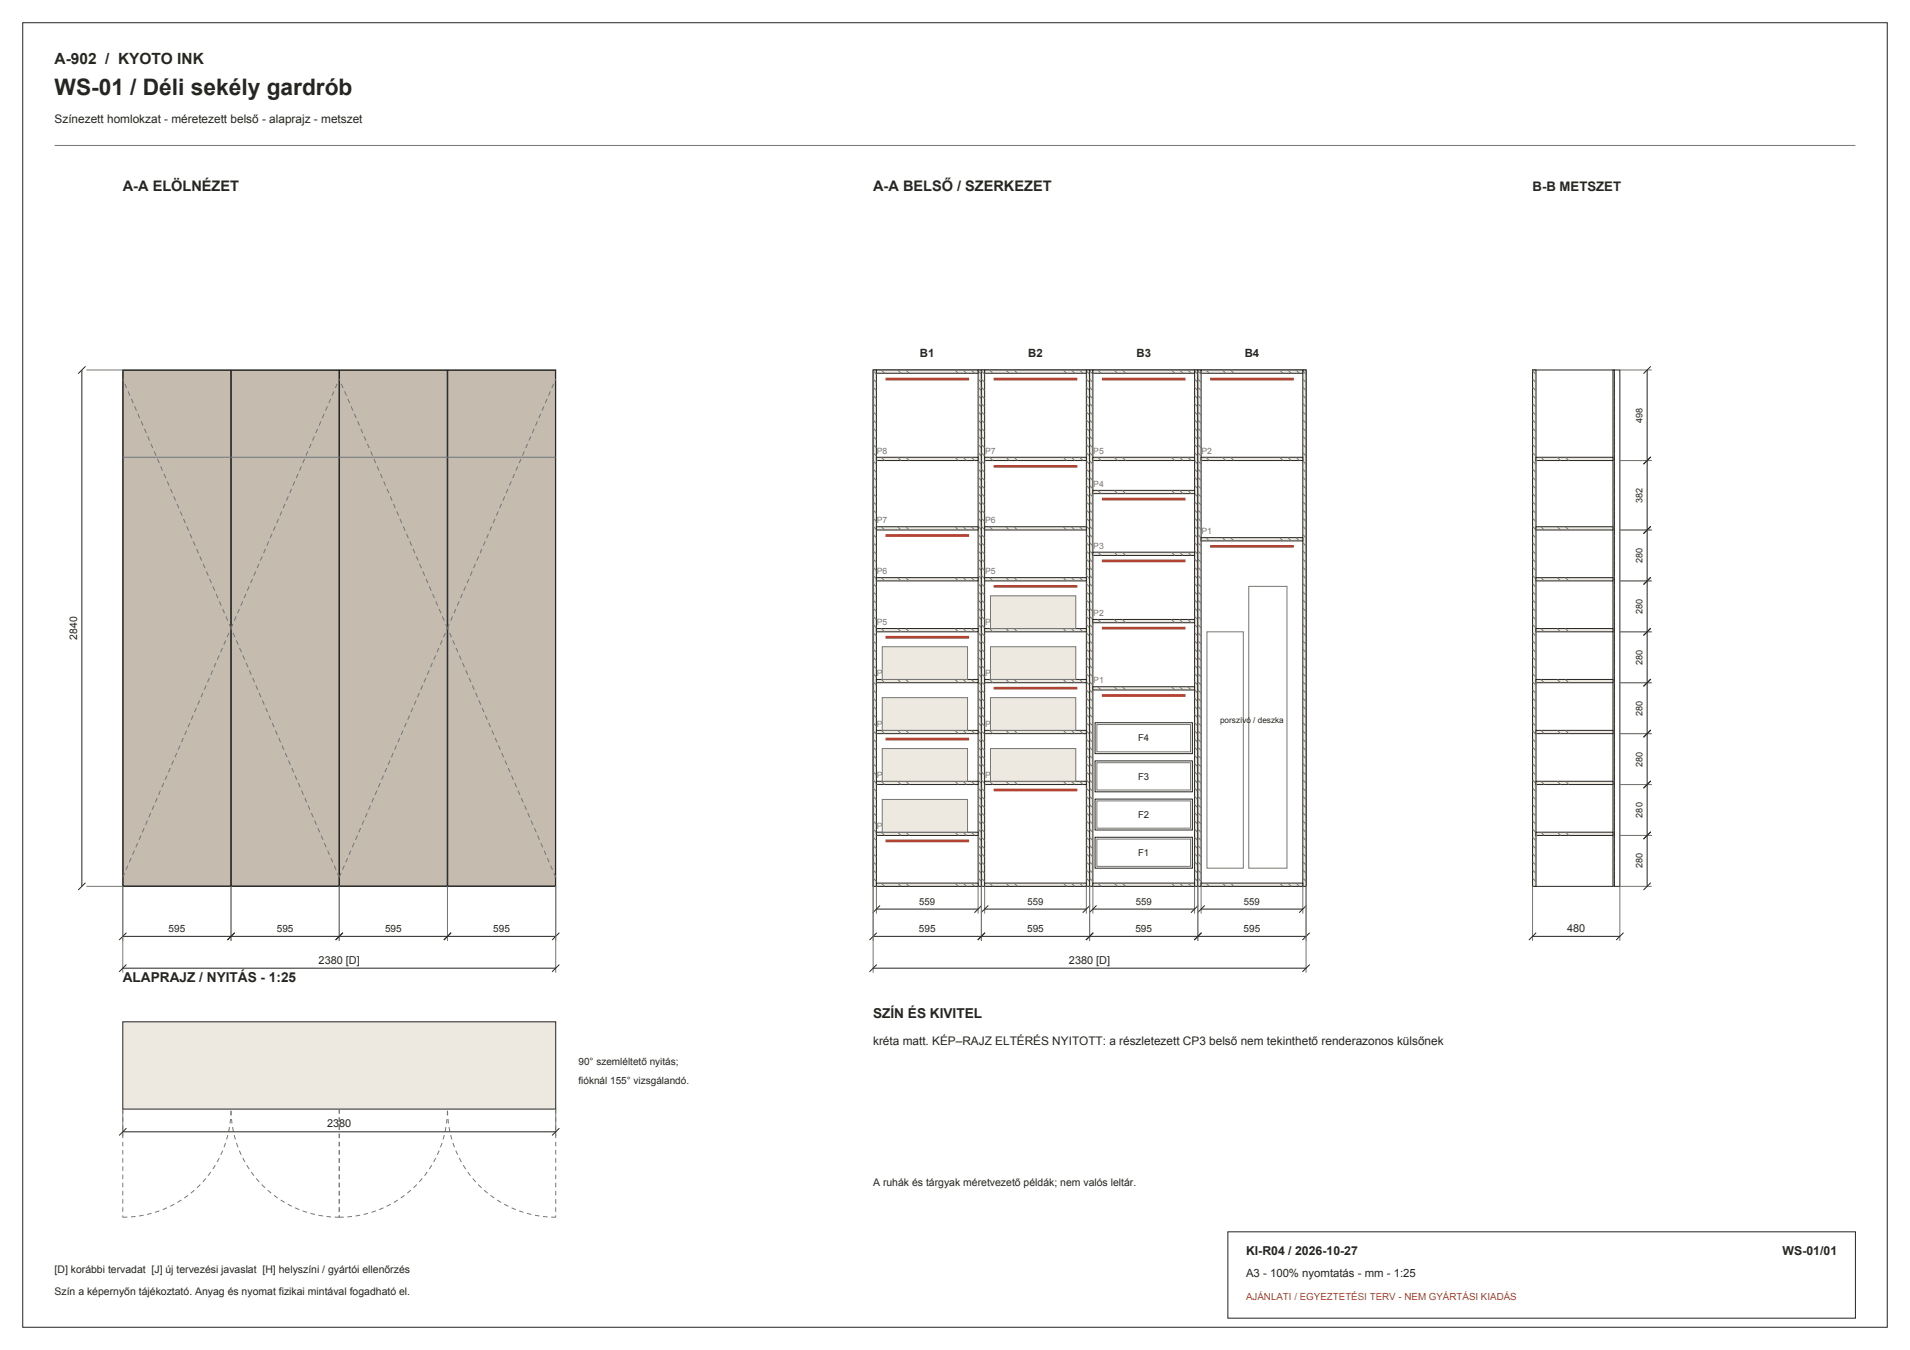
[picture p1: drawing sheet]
<svg xmlns="http://www.w3.org/2000/svg" width="420mm" height="297mm" viewBox="0 0 420 297" stroke-linecap="round" stroke-linejoin="round" font-family="sans-serif">
<path d="M5 5h410v287h-410zM270 271h138v19h-138z" fill="none" stroke="#252522" stroke-width=".22"/>
<path d="M12 32h396" fill="none" stroke="#777772" stroke-width=".22"/>
<path d="M27 81.4h95.2v113.6h-95.2z" fill-rule="evenodd" fill="#c5bbae" stroke="#252522" stroke-width=".22"/>
<path d="M27.1 81.5h23.6v113.4h-23.6zM50.9 81.5h23.6v113.4h-23.6zM74.7 81.5h23.6v113.4h-23.6zM98.5 81.5h23.6v113.4h-23.6z" fill="none" stroke="#252522" stroke-width=".22"/>
<path d="M50.8 138.2l-23.8-54.8M50.8 138.2l23.8-54.8M98.4 138.2l-23.8-54.8M98.4 138.2l23.8-54.8M27 193l23.8-54.8M74.6 193l-23.8-54.8M74.6 193l23.8-54.8M122.2 193l-23.8-54.8" fill="none" stroke="#777772" stroke-width=".22" stroke-dasharray="1 .8" stroke-linecap="butt"/>
<path d="M27 100.6h95.2" fill="none" stroke="#777772" stroke-width=".22"/>
<path d="M192 81.4h95.2v113.6h-95.2z" fill-rule="evenodd" fill="#fff" stroke="#252522" stroke-width=".22"/>
<path d="M192 81.4h.7v113.6h-.7z" fill-rule="evenodd" fill="#ede9e1" stroke="#252522" stroke-width=".22"/>
<g fill="none" stroke="#777772" stroke-width=".22">
<path d="M192 99.6l.7 .7M192 97.8l.7 .7M192 96l.7 .7M192 94.2l.7 .7M192 92.4l.7 .7M192 90.6l.7 .7M192 88.8l.7 .7M192 87l.7 .7M192 85.2l.7 .7M192 83.4l.7 .7M192 81.6l.7 .7M192 119.4l.7 .7"/>
<path d="M192 117.6l.7 .7M192 115.8l.7 .7M192 114l.7 .7M192 112.2l.7 .7M192 110.4l.7 .7M192 108.6l.7 .7M192 106.8l.7 .7M192 105l.7 .7M192 103.2l.7 .7M192 101.4l.7 .7M192 139.2l.7 .7M192 137.4l.7 .7"/>
<path d="M192 135.6l.7 .7M192 133.8l.7 .7M192 132l.7 .7M192 130.2l.7 .7M192 128.4l.7 .7M192 126.6l.7 .7M192 124.8l.7 .7M192 123l.7 .7M192 121.2l.7 .7M192 159l.7 .7M192 157.2l.7 .7M192 155.4l.7 .7"/>
<path d="M192 153.6l.7 .7M192 151.8l.7 .7M192 150l.7 .7M192 148.2l.7 .7M192 146.4l.7 .7M192 144.6l.7 .7M192 142.8l.7 .7M192 141l.7 .7M192 178.8l.7 .7M192 177l.7 .7M192 175.2l.7 .7M192 173.4l.7 .7"/>
<path d="M192 171.6l.7 .7M192 169.8l.7 .7M192 168l.7 .7M192 166.2l.7 .7M192 164.4l.7 .7M192 162.6l.7 .7M192 160.8l.7 .7M192 195h.1M192 193.2l.7 .7M192 191.4l.7 .7M192 189.6l.7 .7M192 187.8l.7 .7"/>
<path d="M192 186l.7 .7M192 184.2l.7 .7M192 182.4l.7 .7M192 180.6l.7 .7"/>
</g>
<path d="M215.1 81.4h.7v113.6h-.7z" fill-rule="evenodd" fill="#ede9e1" stroke="#252522" stroke-width=".22"/>
<g fill="none" stroke="#777772" stroke-width=".22">
<path d="M215.1 99.6l.7 .7M215.1 97.8l.7 .7M215.1 96l.7 .7M215.1 94.2l.7 .7M215.1 92.4l.7 .7M215.1 90.6l.7 .7M215.1 88.8l.7 .7M215.1 87l.7 .7M215.1 85.2l.7 .7M215.1 83.4l.7 .7M215.1 81.6l.7 .7M215.1 119.4l.7 .7"/>
<path d="M215.1 117.6l.7 .7M215.1 115.8l.7 .7M215.1 114l.7 .7M215.1 112.2l.7 .7M215.1 110.4l.7 .7M215.1 108.6l.7 .7M215.1 106.8l.7 .7M215.1 105l.7 .7M215.1 103.2l.7 .7M215.1 101.4l.7 .7M215.1 139.2l.7 .7M215.1 137.4l.7 .7"/>
<path d="M215.1 135.6l.7 .7M215.1 133.8l.7 .7M215.1 132l.7 .7M215.1 130.2l.7 .7M215.1 128.4l.7 .7M215.1 126.6l.7 .7M215.1 124.8l.7 .7M215.1 123l.7 .7M215.1 121.2l.7 .7M215.1 159l.7 .7M215.1 157.2l.7 .7M215.1 155.4l.7 .7"/>
<path d="M215.1 153.6l.7 .7M215.1 151.8l.7 .7M215.1 150l.7 .7M215.1 148.2l.7 .7M215.1 146.4l.7 .7M215.1 144.6l.7 .7M215.1 142.8l.7 .7M215.1 141l.7 .7M215.1 178.8l.7 .7M215.1 177l.7 .7M215.1 175.2l.7 .7M215.1 173.4l.7 .7"/>
<path d="M215.1 171.6l.7 .7M215.1 169.8l.7 .7M215.1 168l.7 .7M215.1 166.2l.7 .7M215.1 164.4l.7 .7M215.1 162.6l.7 .7M215.1 160.8l.7 .7M215.1 195h.1M215.1 193.2l.7 .7M215.1 191.4l.7 .7M215.1 189.6l.7 .7M215.1 187.8l.7 .7"/>
<path d="M215.1 186l.7 .7M215.1 184.2l.7 .7M215.1 182.4l.7 .7M215.1 180.6l.7 .7"/>
</g>
<path d="M192.7 194.3h22.4v.7h-22.4z" fill-rule="evenodd" fill="#ede9e1" stroke="#252522" stroke-width=".22"/>
<path d="M192.7 195h.1M193.8 194.3l.7 .7M197.4 194.3l.7 .7M199.2 194.3l.7 .7M210 194.3l.7 .7M211.8 194.3l.7 .7M213.6 194.3l.7 .7" fill="none" stroke="#777772" stroke-width=".22"/>
<path d="M192.7 81.4h22.4v.7h-22.4z" fill-rule="evenodd" fill="#ede9e1" stroke="#252522" stroke-width=".22"/>
<path d="M192.7 82.1h.1M193.8 81.4l.7 .7M197.4 81.4l.7 .7M199.2 81.4l.7 .7M210 81.4l.7 .7M211.8 81.4l.7 .7M213.6 81.4l.7 .7" fill="none" stroke="#777772" stroke-width=".22"/>
<path d="M192.7 183.1h22.4v.7h-22.4z" fill-rule="evenodd" fill="#ede9e1" stroke="#252522" stroke-width=".22"/>
<path d="M192.7 183.8h.1M193.8 183.1l.7 .7M197.4 183.1l.7 .7M199.2 183.1l.7 .7M210 183.1l.7 .7M211.8 183.1l.7 .7M213.6 183.1l.7 .7" fill="none" stroke="#777772" stroke-width=".22"/>
<path d="M192.7 171.9h22.4v.7h-22.4z" fill-rule="evenodd" fill="#ede9e1" stroke="#252522" stroke-width=".22"/>
<path d="M192.7 172.6h.1M193.8 171.9l.7 .7M197.4 171.9l.7 .7M199.2 171.9l.7 .7M210 171.9l.7 .7M211.8 171.9l.7 .7M213.6 171.9l.7 .7" fill="none" stroke="#777772" stroke-width=".22"/>
<path d="M192.7 160.7h22.4v.7h-22.4z" fill-rule="evenodd" fill="#ede9e1" stroke="#252522" stroke-width=".22"/>
<path d="M192.7 161.4h.1M193.8 160.7l.7 .7M197.4 160.7l.7 .7M199.2 160.7l.7 .7M210 160.7l.7 .7M211.8 160.7l.7 .7M213.6 160.7l.7 .7" fill="none" stroke="#777772" stroke-width=".22"/>
<path d="M192.7 149.5h22.4v.7h-22.4z" fill-rule="evenodd" fill="#ede9e1" stroke="#252522" stroke-width=".22"/>
<path d="M192.7 150.2h.1M193.8 149.5l.7 .7M197.4 149.5l.7 .7M199.2 149.5l.7 .7M210 149.5l.7 .7M211.8 149.5l.7 .7M213.6 149.5l.7 .7" fill="none" stroke="#777772" stroke-width=".22"/>
<path d="M192.7 138.3h22.4v.7h-22.4z" fill-rule="evenodd" fill="#ede9e1" stroke="#252522" stroke-width=".22"/>
<path d="M192.7 139h.1M193.8 138.3l.7 .7M197.4 138.3l.7 .7M199.2 138.3l.7 .7M210 138.3l.7 .7M211.8 138.3l.7 .7M213.6 138.3l.7 .7" fill="none" stroke="#777772" stroke-width=".22"/>
<path d="M192.7 127.1h22.4v.7h-22.4z" fill-rule="evenodd" fill="#ede9e1" stroke="#252522" stroke-width=".22"/>
<path d="M192.7 127.8h.1M193.8 127.1l.7 .7M197.4 127.1l.7 .7M199.2 127.1l.7 .7M210 127.1l.7 .7M211.8 127.1l.7 .7M213.6 127.1l.7 .7" fill="none" stroke="#777772" stroke-width=".22"/>
<path d="M192.7 115.9h22.4v.7h-22.4z" fill-rule="evenodd" fill="#ede9e1" stroke="#252522" stroke-width=".22"/>
<path d="M192.7 116.6h.1M193.8 115.9l.7 .7M197.4 115.9l.7 .7M199.2 115.9l.7 .7M210 115.9l.7 .7M211.8 115.9l.7 .7M213.6 115.9l.7 .7" fill="none" stroke="#777772" stroke-width=".22"/>
<path d="M192.7 100.6h22.4v.7h-22.4z" fill-rule="evenodd" fill="#ede9e1" stroke="#252522" stroke-width=".22"/>
<path d="M192.7 101.3h.1M193.8 100.6l.7 .7M197.4 100.6l.7 .7M199.2 100.6l.7 .7M210 100.6l.7 .7M211.8 100.6l.7 .7M213.6 100.6l.7 .7" fill="none" stroke="#777772" stroke-width=".22"/>
<path d="M194.7 83.4h18.4M194.7 117.8h18.4M194.7 140.2h18.4M194.7 162.6h18.4M194.7 185h18.4" fill="none" stroke="#b24332" stroke-width=".6" stroke-linecap="butt"/>
<g fill="#ede9e1" stroke="#777772" stroke-width=".22">
<path d="M194 175.9h18.8v7.2h-18.8z" fill-rule="evenodd"/>
<path d="M194 164.7h18.8v7.2h-18.8z" fill-rule="evenodd"/>
<path d="M194 153.5h18.8v7.2h-18.8z" fill-rule="evenodd"/>
<path d="M194 142.3h18.8v7.2h-18.8z" fill-rule="evenodd"/>
</g>
<path d="M192.7 195v6M215.1 195v6" fill="none" stroke="#777772" stroke-width=".22"/>
<path d="M192.7 200h22.4M193.5 199.2l-1.6 1.6M215.9 199.2l-1.6 1.6" fill="none" stroke="#252522" stroke-width=".22"/>
<path d="M215.8 81.4h.7v113.6h-.7z" fill-rule="evenodd" fill="#ede9e1" stroke="#252522" stroke-width=".22"/>
<g fill="none" stroke="#777772" stroke-width=".22">
<path d="M215.8 99.6l.7 .7M215.8 97.8l.7 .7M215.8 96l.7 .7M215.8 94.2l.7 .7M215.8 92.4l.7 .7M215.8 90.6l.7 .7M215.8 88.8l.7 .7M215.8 87l.7 .7M215.8 85.2l.7 .7M215.8 83.4l.7 .7M215.8 81.6l.7 .7M215.8 119.4l.7 .7"/>
<path d="M215.8 117.6l.7 .7M215.8 115.8l.7 .7M215.8 114l.7 .7M215.8 112.2l.7 .7M215.8 110.4l.7 .7M215.8 108.6l.7 .7M215.8 106.8l.7 .7M215.8 105l.7 .7M215.8 103.2l.7 .7M215.8 101.4l.7 .7M215.8 139.2l.7 .7M215.8 137.4l.7 .7"/>
<path d="M215.8 135.6l.7 .7M215.8 133.8l.7 .7M215.8 132l.7 .7M215.8 130.2l.7 .7M215.8 128.4l.7 .7M215.8 126.6l.7 .7M215.8 124.8l.7 .7M215.8 123l.7 .7M215.8 121.2l.7 .7M215.8 159l.7 .7M215.8 157.2l.7 .7M215.8 155.4l.7 .7"/>
<path d="M215.8 153.6l.7 .7M215.8 151.8l.7 .7M215.8 150l.7 .7M215.8 148.2l.7 .7M215.8 146.4l.7 .7M215.8 144.6l.7 .7M215.8 142.8l.7 .7M215.8 141l.7 .7M215.8 178.8l.7 .7M215.8 177l.7 .7M215.8 175.2l.7 .7M215.8 173.4l.7 .7"/>
<path d="M215.8 171.6l.7 .7M215.8 169.8l.7 .7M215.8 168l.7 .7M215.8 166.2l.7 .7M215.8 164.4l.7 .7M215.8 162.6l.7 .7M215.8 160.8l.7 .7M215.8 195h.1M215.8 193.2l.7 .7M215.8 191.4l.7 .7M215.8 189.6l.7 .7M215.8 187.8l.7 .7"/>
<path d="M215.8 186l.7 .7M215.8 184.2l.7 .7M215.8 182.4l.7 .7M215.8 180.6l.7 .7"/>
</g>
<path d="M238.9 81.4h.7v113.6h-.7z" fill-rule="evenodd" fill="#ede9e1" stroke="#252522" stroke-width=".22"/>
<g fill="none" stroke="#777772" stroke-width=".22">
<path d="M238.9 99.6l.7 .7M238.9 97.8l.7 .7M238.9 96l.7 .7M238.9 94.2l.7 .7M238.9 92.4l.7 .7M238.9 90.6l.7 .7M238.9 88.8l.7 .7M238.9 87l.7 .7M238.9 85.2l.7 .7M238.9 83.4l.7 .7M238.9 81.6l.7 .7M238.9 119.4l.7 .7"/>
<path d="M238.9 117.6l.7 .7M238.9 115.8l.7 .7M238.9 114l.7 .7M238.9 112.2l.7 .7M238.9 110.4l.7 .7M238.9 108.6l.7 .7M238.9 106.8l.7 .7M238.9 105l.7 .7M238.9 103.2l.7 .7M238.9 101.4l.7 .7M238.9 139.2l.7 .7M238.9 137.4l.7 .7"/>
<path d="M238.9 135.6l.7 .7M238.9 133.8l.7 .7M238.9 132l.7 .7M238.9 130.2l.7 .7M238.9 128.4l.7 .7M238.9 126.6l.7 .7M238.9 124.8l.7 .7M238.9 123l.7 .7M238.9 121.2l.7 .7M238.9 159l.7 .7M238.9 157.2l.7 .7M238.9 155.4l.7 .7"/>
<path d="M238.9 153.6l.7 .7M238.9 151.8l.7 .7M238.9 150l.7 .7M238.9 148.2l.7 .7M238.9 146.4l.7 .7M238.9 144.6l.7 .7M238.9 142.8l.7 .7M238.9 141l.7 .7M238.9 178.8l.7 .7M238.9 177l.7 .7M238.9 175.2l.7 .7M238.9 173.4l.7 .7"/>
<path d="M238.9 171.6l.7 .7M238.9 169.8l.7 .7M238.9 168l.7 .7M238.9 166.2l.7 .7M238.9 164.4l.7 .7M238.9 162.6l.7 .7M238.9 160.8l.7 .7M238.9 195h.1M238.9 193.2l.7 .7M238.9 191.4l.7 .7M238.9 189.6l.7 .7M238.9 187.8l.7 .7"/>
<path d="M238.9 186l.7 .7M238.9 184.2l.7 .7M238.9 182.4l.7 .7M238.9 180.6l.7 .7"/>
</g>
<path d="M216.5 194.3h22.4v.7h-22.4z" fill-rule="evenodd" fill="#ede9e1" stroke="#252522" stroke-width=".22"/>
<path d="M216.5 195h.1M217.6 194.3l.7 .7M221.2 194.3l.7 .7M223 194.3l.7 .7M233.8 194.3l.7 .7M235.6 194.3l.7 .7M237.4 194.3l.7 .7" fill="none" stroke="#777772" stroke-width=".22"/>
<path d="M216.5 81.4h22.4v.7h-22.4z" fill-rule="evenodd" fill="#ede9e1" stroke="#252522" stroke-width=".22"/>
<path d="M216.5 82.1h.1M217.6 81.4l.7 .7M221.2 81.4l.7 .7M223 81.4l.7 .7M233.8 81.4l.7 .7M235.6 81.4l.7 .7M237.4 81.4l.7 .7" fill="none" stroke="#777772" stroke-width=".22"/>
<path d="M216.5 171.9h22.4v.7h-22.4z" fill-rule="evenodd" fill="#ede9e1" stroke="#252522" stroke-width=".22"/>
<path d="M216.5 172.6h.1M217.6 171.9l.7 .7M221.2 171.9l.7 .7M223 171.9l.7 .7M233.8 171.9l.7 .7M235.6 171.9l.7 .7M237.4 171.9l.7 .7" fill="none" stroke="#777772" stroke-width=".22"/>
<path d="M216.5 160.7h22.4v.7h-22.4z" fill-rule="evenodd" fill="#ede9e1" stroke="#252522" stroke-width=".22"/>
<path d="M216.5 161.4h.1M217.6 160.7l.7 .7M221.2 160.7l.7 .7M223 160.7l.7 .7M233.8 160.7l.7 .7M235.6 160.7l.7 .7M237.4 160.7l.7 .7" fill="none" stroke="#777772" stroke-width=".22"/>
<path d="M216.5 149.5h22.4v.7h-22.4z" fill-rule="evenodd" fill="#ede9e1" stroke="#252522" stroke-width=".22"/>
<path d="M216.5 150.2h.1M217.6 149.5l.7 .7M221.2 149.5l.7 .7M223 149.5l.7 .7M233.8 149.5l.7 .7M235.6 149.5l.7 .7M237.4 149.5l.7 .7" fill="none" stroke="#777772" stroke-width=".22"/>
<path d="M216.5 138.3h22.4v.7h-22.4z" fill-rule="evenodd" fill="#ede9e1" stroke="#252522" stroke-width=".22"/>
<path d="M216.5 139h.1M217.6 138.3l.7 .7M221.2 138.3l.7 .7M223 138.3l.7 .7M233.8 138.3l.7 .7M235.6 138.3l.7 .7M237.4 138.3l.7 .7" fill="none" stroke="#777772" stroke-width=".22"/>
<path d="M216.5 127.1h22.4v.7h-22.4z" fill-rule="evenodd" fill="#ede9e1" stroke="#252522" stroke-width=".22"/>
<path d="M216.5 127.8h.1M217.6 127.1l.7 .7M221.2 127.1l.7 .7M223 127.1l.7 .7M233.8 127.1l.7 .7M235.6 127.1l.7 .7M237.4 127.1l.7 .7" fill="none" stroke="#777772" stroke-width=".22"/>
<path d="M216.5 115.9h22.4v.7h-22.4z" fill-rule="evenodd" fill="#ede9e1" stroke="#252522" stroke-width=".22"/>
<path d="M216.5 116.6h.1M217.6 115.9l.7 .7M221.2 115.9l.7 .7M223 115.9l.7 .7M233.8 115.9l.7 .7M235.6 115.9l.7 .7M237.4 115.9l.7 .7" fill="none" stroke="#777772" stroke-width=".22"/>
<path d="M216.5 100.6h22.4v.7h-22.4z" fill-rule="evenodd" fill="#ede9e1" stroke="#252522" stroke-width=".22"/>
<path d="M216.5 101.3h.1M217.6 100.6l.7 .7M221.2 100.6l.7 .7M223 100.6l.7 .7M233.8 100.6l.7 .7M235.6 100.6l.7 .7M237.4 100.6l.7 .7" fill="none" stroke="#777772" stroke-width=".22"/>
<path d="M218.5 83.4h18.4M218.5 102.6h18.4M218.5 129h18.4M218.5 151.4h18.4M218.5 173.8h18.4" fill="none" stroke="#b24332" stroke-width=".6" stroke-linecap="butt"/>
<g fill="#ede9e1" stroke="#777772" stroke-width=".22">
<path d="M217.8 164.7h18.8v7.2h-18.8z" fill-rule="evenodd"/>
<path d="M217.8 153.5h18.8v7.2h-18.8z" fill-rule="evenodd"/>
<path d="M217.8 142.3h18.8v7.2h-18.8z" fill-rule="evenodd"/>
<path d="M217.8 131.1h18.8v7.2h-18.8z" fill-rule="evenodd"/>
</g>
<path d="M216.5 195v6M238.9 195v6" fill="none" stroke="#777772" stroke-width=".22"/>
<path d="M216.5 200h22.4M217.3 199.2l-1.6 1.6M239.7 199.2l-1.6 1.6" fill="none" stroke="#252522" stroke-width=".22"/>
<path d="M239.6 81.4h.7v113.6h-.7z" fill-rule="evenodd" fill="#ede9e1" stroke="#252522" stroke-width=".22"/>
<g fill="none" stroke="#777772" stroke-width=".22">
<path d="M239.6 99.6l.7 .7M239.6 97.8l.7 .7M239.6 96l.7 .7M239.6 94.2l.7 .7M239.6 92.4l.7 .7M239.6 90.6l.7 .7M239.6 88.8l.7 .7M239.6 87l.7 .7M239.6 85.2l.7 .7M239.6 83.4l.7 .7M239.6 81.6l.7 .7M239.6 119.4l.7 .7"/>
<path d="M239.6 117.6l.7 .7M239.6 115.8l.7 .7M239.6 114l.7 .7M239.6 112.2l.7 .7M239.6 110.4l.7 .7M239.6 108.6l.7 .7M239.6 106.8l.7 .7M239.6 105l.7 .7M239.6 103.2l.7 .7M239.6 101.4l.7 .7M239.6 139.2l.7 .7M239.6 137.4l.7 .7"/>
<path d="M239.6 135.6l.7 .7M239.6 133.8l.7 .7M239.6 132l.7 .7M239.6 130.2l.7 .7M239.6 128.4l.7 .7M239.6 126.6l.7 .7M239.6 124.8l.7 .7M239.6 123l.7 .7M239.6 121.2l.7 .7M239.6 159l.7 .7M239.6 157.2l.7 .7M239.6 155.4l.7 .7"/>
<path d="M239.6 153.6l.7 .7M239.6 151.8l.7 .7M239.6 150l.7 .7M239.6 148.2l.7 .7M239.6 146.4l.7 .7M239.6 144.6l.7 .7M239.6 142.8l.7 .7M239.6 141l.7 .7M239.6 178.8l.7 .7M239.6 177l.7 .7M239.6 175.2l.7 .7M239.6 173.4l.7 .7"/>
<path d="M239.6 171.6l.7 .7M239.6 169.8l.7 .7M239.6 168l.7 .7M239.6 166.2l.7 .7M239.6 164.4l.7 .7M239.6 162.6l.7 .7M239.6 160.8l.7 .7M239.6 195h.1M239.6 193.2l.7 .7M239.6 191.4l.7 .7M239.6 189.6l.7 .7M239.6 187.8l.7 .7"/>
<path d="M239.6 186l.7 .7M239.6 184.2l.7 .7M239.6 182.4l.7 .7M239.6 180.6l.7 .7"/>
</g>
<path d="M262.7 81.4h.7v113.6h-.7z" fill-rule="evenodd" fill="#ede9e1" stroke="#252522" stroke-width=".22"/>
<g fill="none" stroke="#777772" stroke-width=".22">
<path d="M262.7 99.6l.7 .7M262.7 97.8l.7 .7M262.7 96l.7 .7M262.7 94.2l.7 .7M262.7 92.4l.7 .7M262.7 90.6l.7 .7M262.7 88.8l.7 .7M262.7 87l.7 .7M262.7 85.2l.7 .7M262.7 83.4l.7 .7M262.7 81.6l.7 .7M262.7 119.4l.7 .7"/>
<path d="M262.7 117.6l.7 .7M262.7 115.8l.7 .7M262.7 114l.7 .7M262.7 112.2l.7 .7M262.7 110.4l.7 .7M262.7 108.6l.7 .7M262.7 106.8l.7 .7M262.7 105l.7 .7M262.7 103.2l.7 .7M262.7 101.4l.7 .7M262.7 139.2l.7 .7M262.7 137.4l.7 .7"/>
<path d="M262.7 135.6l.7 .7M262.7 133.8l.7 .7M262.7 132l.7 .7M262.7 130.2l.7 .7M262.7 128.4l.7 .7M262.7 126.6l.7 .7M262.7 124.8l.7 .7M262.7 123l.7 .7M262.7 121.2l.7 .7M262.7 159l.7 .7M262.7 157.2l.7 .7M262.7 155.4l.7 .7"/>
<path d="M262.7 153.6l.7 .7M262.7 151.8l.7 .7M262.7 150l.7 .7M262.7 148.2l.7 .7M262.7 146.4l.7 .7M262.7 144.6l.7 .7M262.7 142.8l.7 .7M262.7 141l.7 .7M262.7 178.8l.7 .7M262.7 177l.7 .7M262.7 175.2l.7 .7M262.7 173.4l.7 .7"/>
<path d="M262.7 171.6l.7 .7M262.7 169.8l.7 .7M262.7 168l.7 .7M262.7 166.2l.7 .7M262.7 164.4l.7 .7M262.7 162.6l.7 .7M262.7 160.8l.7 .7M262.7 195h.1M262.7 193.2l.7 .7M262.7 191.4l.7 .7M262.7 189.6l.7 .7M262.7 187.8l.7 .7"/>
<path d="M262.7 186l.7 .7M262.7 184.2l.7 .7M262.7 182.4l.7 .7M262.7 180.6l.7 .7"/>
</g>
<path d="M240.3 194.3h22.4v.7h-22.4z" fill-rule="evenodd" fill="#ede9e1" stroke="#252522" stroke-width=".22"/>
<path d="M240.3 195h.1M241.4 194.3l.7 .7M245 194.3l.7 .7M246.8 194.3l.7 .7M257.6 194.3l.7 .7M259.4 194.3l.7 .7M261.2 194.3l.7 .7" fill="none" stroke="#777772" stroke-width=".22"/>
<path d="M240.3 81.4h22.4v.7h-22.4z" fill-rule="evenodd" fill="#ede9e1" stroke="#252522" stroke-width=".22"/>
<path d="M240.3 82.1h.1M241.4 81.4l.7 .7M245 81.4l.7 .7M246.8 81.4l.7 .7M257.6 81.4l.7 .7M259.4 81.4l.7 .7M261.2 81.4l.7 .7" fill="none" stroke="#777772" stroke-width=".22"/>
<path d="M240.3 151.1h22.4v.7h-22.4z" fill-rule="evenodd" fill="#ede9e1" stroke="#252522" stroke-width=".22"/>
<path d="M240.3 151.8h.1M241.4 151.1l.7 .7M245 151.1l.7 .7M246.8 151.1l.7 .7M257.6 151.1l.7 .7M259.4 151.1l.7 .7M261.2 151.1l.7 .7" fill="none" stroke="#777772" stroke-width=".22"/>
<path d="M240.3 136.3h22.4v.7h-22.4z" fill-rule="evenodd" fill="#ede9e1" stroke="#252522" stroke-width=".22"/>
<path d="M240.3 137h.1M241.4 136.3l.7 .7M245 136.3l.7 .7M246.8 136.3l.7 .7M257.6 136.3l.7 .7M259.4 136.3l.7 .7M261.2 136.3l.7 .7" fill="none" stroke="#777772" stroke-width=".22"/>
<path d="M240.3 121.5h22.4v.7h-22.4z" fill-rule="evenodd" fill="#ede9e1" stroke="#252522" stroke-width=".22"/>
<path d="M240.3 122.2h.1M241.4 121.5l.7 .7M245 121.5l.7 .7M246.8 121.5l.7 .7M257.6 121.5l.7 .7M259.4 121.5l.7 .7M261.2 121.5l.7 .7" fill="none" stroke="#777772" stroke-width=".22"/>
<path d="M240.3 107.9h22.4v.7h-22.4z" fill-rule="evenodd" fill="#ede9e1" stroke="#252522" stroke-width=".22"/>
<path d="M240.3 108.6h.1M241.4 107.9l.7 .7M245 107.9l.7 .7M246.8 107.9l.7 .7M257.6 107.9l.7 .7M259.4 107.9l.7 .7M261.2 107.9l.7 .7" fill="none" stroke="#777772" stroke-width=".22"/>
<path d="M240.3 100.6h22.4v.7h-22.4z" fill-rule="evenodd" fill="#ede9e1" stroke="#252522" stroke-width=".22"/>
<path d="M240.3 101.3h.1M241.4 100.6l.7 .7M245 100.6l.7 .7M246.8 100.6l.7 .7M257.6 100.6l.7 .7M259.4 100.6l.7 .7M261.2 100.6l.7 .7" fill="none" stroke="#777772" stroke-width=".22"/>
<path d="M240.8 184.2h21.4v6.8h-21.4z" fill-rule="evenodd" fill="#fff" stroke="#252522" stroke-width=".22"/>
<path d="M241.2 184.6h20.6v6h-20.6z" fill="none" stroke="#777772" stroke-width=".22"/>
<path d="M240.8 175.8h21.4v6.8h-21.4z" fill-rule="evenodd" fill="#fff" stroke="#252522" stroke-width=".22"/>
<path d="M241.2 176.2h20.6v6h-20.6z" fill="none" stroke="#777772" stroke-width=".22"/>
<path d="M240.8 167.4h21.4v6.8h-21.4z" fill-rule="evenodd" fill="#fff" stroke="#252522" stroke-width=".22"/>
<path d="M241.2 167.8h20.6v6h-20.6z" fill="none" stroke="#777772" stroke-width=".22"/>
<path d="M240.8 159h21.4v6.8h-21.4z" fill-rule="evenodd" fill="#fff" stroke="#252522" stroke-width=".22"/>
<path d="M241.2 159.4h20.6v6h-20.6zM240.3 195v6M262.7 195v6" fill="none" stroke="#777772" stroke-width=".22"/>
<path d="M242.3 83.4h18.4M242.3 109.8h18.4M242.3 138.2h18.4M242.3 123.4h18.4M242.3 153h18.4" fill="none" stroke="#b24332" stroke-width=".6" stroke-linecap="butt"/>
<path d="M240.3 200h22.4M241.1 199.2l-1.6 1.6M263.5 199.2l-1.6 1.6" fill="none" stroke="#252522" stroke-width=".22"/>
<path d="M263.4 81.4h.7v113.6h-.7z" fill-rule="evenodd" fill="#ede9e1" stroke="#252522" stroke-width=".22"/>
<g fill="none" stroke="#777772" stroke-width=".22">
<path d="M263.4 99.6l.7 .7M263.4 97.8l.7 .7M263.4 96l.7 .7M263.4 94.2l.7 .7M263.4 92.4l.7 .7M263.4 90.6l.7 .7M263.4 88.8l.7 .7M263.4 87l.7 .7M263.4 85.2l.7 .7M263.4 83.4l.7 .7M263.4 81.6l.7 .7M263.4 119.4l.7 .7"/>
<path d="M263.4 117.6l.7 .7M263.4 115.8l.7 .7M263.4 114l.7 .7M263.4 112.2l.7 .7M263.4 110.4l.7 .7M263.4 108.6l.7 .7M263.4 106.8l.7 .7M263.4 105l.7 .7M263.4 103.2l.7 .7M263.4 101.4l.7 .7M263.4 139.2l.7 .7M263.4 137.4l.7 .7"/>
<path d="M263.4 135.6l.7 .7M263.4 133.8l.7 .7M263.4 132l.7 .7M263.4 130.2l.7 .7M263.4 128.4l.7 .7M263.4 126.6l.7 .7M263.4 124.8l.7 .7M263.4 123l.7 .7M263.4 121.2l.7 .7M263.4 159l.7 .7M263.4 157.2l.7 .7M263.4 155.4l.7 .7"/>
<path d="M263.4 153.6l.7 .7M263.4 151.8l.7 .7M263.4 150l.7 .7M263.4 148.2l.7 .7M263.4 146.4l.7 .7M263.4 144.6l.7 .7M263.4 142.8l.7 .7M263.4 141l.7 .7M263.4 178.8l.7 .7M263.4 177l.7 .7M263.4 175.2l.7 .7M263.4 173.4l.7 .7"/>
<path d="M263.4 171.6l.7 .7M263.4 169.8l.7 .7M263.4 168l.7 .7M263.4 166.2l.7 .7M263.4 164.4l.7 .7M263.4 162.6l.7 .7M263.4 160.8l.7 .7M263.4 195h.1M263.4 193.2l.7 .7M263.4 191.4l.7 .7M263.4 189.6l.7 .7M263.4 187.8l.7 .7"/>
<path d="M263.4 186l.7 .7M263.4 184.2l.7 .7M263.4 182.4l.7 .7M263.4 180.6l.7 .7"/>
</g>
<path d="M286.5 81.4h.7v113.6h-.7z" fill-rule="evenodd" fill="#ede9e1" stroke="#252522" stroke-width=".22"/>
<g fill="none" stroke="#777772" stroke-width=".22">
<path d="M286.5 99.6l.7 .7M286.5 97.8l.7 .7M286.5 96l.7 .7M286.5 94.2l.7 .7M286.5 92.4l.7 .7M286.5 90.6l.7 .7M286.5 88.8l.7 .7M286.5 87l.7 .7M286.5 85.2l.7 .7M286.5 83.4l.7 .7M286.5 81.6l.7 .7M286.5 119.4l.7 .7"/>
<path d="M286.5 117.6l.7 .7M286.5 115.8l.7 .7M286.5 114l.7 .7M286.5 112.2l.7 .7M286.5 110.4l.7 .7M286.5 108.6l.7 .7M286.5 106.8l.7 .7M286.5 105l.7 .7M286.5 103.2l.7 .7M286.5 101.4l.7 .7M286.5 139.2l.7 .7M286.5 137.4l.7 .7"/>
<path d="M286.5 135.6l.7 .7M286.5 133.8l.7 .7M286.5 132l.7 .7M286.5 130.2l.7 .7M286.5 128.4l.7 .7M286.5 126.6l.7 .7M286.5 124.8l.7 .7M286.5 123l.7 .7M286.5 121.2l.7 .7M286.5 159l.7 .7M286.5 157.2l.7 .7M286.5 155.4l.7 .7"/>
<path d="M286.5 153.6l.7 .7M286.5 151.8l.7 .7M286.5 150l.7 .7M286.5 148.2l.7 .7M286.5 146.4l.7 .7M286.5 144.6l.7 .7M286.5 142.8l.7 .7M286.5 141l.7 .7M286.5 178.8l.7 .7M286.5 177l.7 .7M286.5 175.2l.7 .7M286.5 173.4l.7 .7"/>
<path d="M286.5 171.6l.7 .7M286.5 169.8l.7 .7M286.5 168l.7 .7M286.5 166.2l.7 .7M286.5 164.4l.7 .7M286.5 162.6l.7 .7M286.5 160.8l.7 .7M286.5 195h.1M286.5 193.2l.7 .7M286.5 191.4l.7 .7M286.5 189.6l.7 .7M286.5 187.8l.7 .7"/>
<path d="M286.5 186l.7 .7M286.5 184.2l.7 .7M286.5 182.4l.7 .7M286.5 180.6l.7 .7"/>
</g>
<path d="M264.1 194.3h22.4v.7h-22.4z" fill-rule="evenodd" fill="#ede9e1" stroke="#252522" stroke-width=".22"/>
<path d="M264.1 195h.1M265.2 194.3l.7 .7M268.8 194.3l.7 .7M270.6 194.3l.7 .7M281.4 194.3l.7 .7M283.2 194.3l.7 .7M285 194.3l.7 .7" fill="none" stroke="#777772" stroke-width=".22"/>
<path d="M264.1 81.4h22.4v.7h-22.4z" fill-rule="evenodd" fill="#ede9e1" stroke="#252522" stroke-width=".22"/>
<path d="M264.1 82.1h.1M265.2 81.4l.7 .7M268.8 81.4l.7 .7M270.6 81.4l.7 .7M281.4 81.4l.7 .7M283.2 81.4l.7 .7M285 81.4l.7 .7" fill="none" stroke="#777772" stroke-width=".22"/>
<path d="M264.1 118.3h22.4v.7h-22.4z" fill-rule="evenodd" fill="#ede9e1" stroke="#252522" stroke-width=".22"/>
<path d="M264.1 119h.1M265.2 118.3l.7 .7M268.8 118.3l.7 .7M270.6 118.3l.7 .7M281.4 118.3l.7 .7M283.2 118.3l.7 .7M285 118.3l.7 .7" fill="none" stroke="#777772" stroke-width=".22"/>
<path d="M264.1 100.6h22.4v.7h-22.4z" fill-rule="evenodd" fill="#ede9e1" stroke="#252522" stroke-width=".22"/>
<g fill="none" stroke="#777772" stroke-width=".22">
<path d="M19 81.4h8M264.1 101.3h.1M265.2 100.6l.7 .7M268.8 100.6l.7 .7M270.6 100.6l.7 .7M281.4 100.6l.7 .7M283.2 100.6l.7 .7M285 100.6l.7 .7M265.4 139h8v52h-8zM274.6 129h8.4v62h-8.4zM19 195h8v19M50.8 195v12"/>
<path d="M74.6 195v12M98.4 195v12M122.2 195v19M192 195v19M215.8 195v12M239.6 195v12M263.4 195v12M264.1 195v6M286.5 195v6M287.2 195v19"/>
</g>
<path d="M266.1 83.4h18.4M266.1 120.2h18.4" fill="none" stroke="#b24332" stroke-width=".6" stroke-linecap="butt"/>
<g fill="none" stroke="#252522" stroke-width=".22">
<path d="M18 81.4v113.6M18.8 80.6l-1.6 1.6M337 81.4h19.2v113.6h-19.2zM18.8 194.2l-1.6 1.6M264.1 200h22.4M264.9 199.2l-1.6 1.6M287.3 199.2l-1.6 1.6M27 206h95.2M27 213h95.2M27.8 205.2l-1.6 1.6M27.8 212.2l-1.6 1.6M51.6 205.2l-1.6 1.6"/>
<path d="M75.4 205.2l-1.6 1.6M99.2 205.2l-1.6 1.6M123 205.2l-1.6 1.6M123 212.2l-1.6 1.6M192 206h95.2M192 213h95.2M192.8 205.2l-1.6 1.6M192.8 212.2l-1.6 1.6M216.6 205.2l-1.6 1.6M240.4 205.2l-1.6 1.6M264.2 205.2l-1.6 1.6M288 205.2l-1.6 1.6"/>
<path d="M288 212.2l-1.6 1.6"/>
</g>
<path d="M337 81.4h.8v113.6h-.8z" fill-rule="evenodd" fill="#ede9e1" stroke="#252522" stroke-width=".22"/>
<g fill="none" stroke="#777772" stroke-width=".22">
<path d="M337 99.6l.8 .8M337 97.8l.8 .8M337 96l.8 .8M337 94.2l.8 .8M337 92.4l.8 .8M337 90.6l.8 .8M337 88.8l.8 .8M337 87l.8 .8M337 85.2l.8 .8M337 83.4l.8 .8M337 81.6l.8 .8M337 119.4l.8 .8"/>
<path d="M337 117.6l.8 .8M337 115.8l.8 .8M337 114l.8 .8M337 112.2l.8 .8M337 110.4l.8 .8M337 108.6l.8 .8M337 106.8l.8 .8M337 105l.8 .8M337 103.2l.8 .8M337 101.4l.8 .8M337 139.2l.8 .8M337 137.4l.8 .8"/>
<path d="M337 135.6l.8 .8M337 133.8l.8 .8M337 132l.8 .8M337 130.2l.8 .8M337 128.4l.8 .8M337 126.6l.8 .8M337 124.8l.8 .8M337 123l.8 .8M337 121.2l.8 .8M337 159l.8 .8M337 157.2l.8 .8M337 155.4l.8 .8"/>
<path d="M337 153.6l.8 .8M337 151.8l.8 .8M337 150l.8 .8M337 148.2l.8 .8M337 146.4l.8 .8M337 144.6l.8 .8M337 142.8l.8 .8M337 141l.8 .8M337 178.8l.8 .8M337 177l.8 .8M337 175.2l.8 .8M337 173.4l.8 .8"/>
<path d="M337 171.6l.8 .8M337 169.8l.8 .8M337 168l.8 .8M337 166.2l.8 .8M337 164.4l.8 .8M337 162.6l.8 .8M337 160.8l.8 .8M337 195h.1M337 193.2l.8 .8M337 191.4l.8 .8M337 189.6l.8 .8M337 187.8l.8 .8"/>
<path d="M337 186l.8 .8M337 184.2l.8 .8M337 182.4l.8 .8M337 180.6l.8 .8"/>
</g>
<path d="M354.7 81.4h.3v113.6h-.3z" fill-rule="evenodd" fill="#ede9e1" stroke="#252522" stroke-width=".22"/>
<g fill="none" stroke="#777772" stroke-width=".22">
<path d="M354.7 99.6l.3 .3M354.7 97.8l.3 .3M354.7 96l.3 .3M354.7 94.2l.3 .3M354.7 92.4l.3 .3M354.7 90.6l.3 .3M354.7 88.8l.3 .3M354.7 87l.3 .3M354.7 85.2l.3 .3M354.7 83.4l.3 .3M354.7 81.6l.3 .3M354.7 119.4l.3 .3"/>
<path d="M354.7 117.6l.3 .3M354.7 115.8l.3 .3M354.7 114l.3 .3M354.7 112.2l.3 .3M354.7 110.4l.3 .3M354.7 108.6l.3 .3M354.7 106.8l.3 .3M354.7 105l.3 .3M354.7 103.2l.3 .3M354.7 101.4l.3 .3M354.7 139.2l.3 .3M354.7 137.4l.3 .3"/>
<path d="M354.7 135.6l.3 .3M354.7 133.8l.3 .3M354.7 132l.3 .3M354.7 130.2l.3 .3M354.7 128.4l.3 .3M354.7 126.6l.3 .3M354.7 124.8l.3 .3M354.7 123l.3 .3M354.7 121.2l.3 .3M354.7 159l.3 .3M354.7 157.2l.3 .3M354.7 155.4l.3 .3"/>
<path d="M354.7 153.6l.3 .3M354.7 151.8l.3 .3M354.7 150l.3 .3M354.7 148.2l.3 .3M354.7 146.4l.3 .3M354.7 144.6l.3 .3M354.7 142.8l.3 .3M354.7 141l.3 .3M354.7 178.8l.3 .3M354.7 177l.3 .3M354.7 175.2l.3 .3M354.7 173.4l.3 .3"/>
<path d="M354.7 171.6l.3 .3M354.7 169.8l.3 .3M354.7 168l.3 .3M354.7 166.2l.3 .3M354.7 164.4l.3 .3M354.7 162.6l.3 .3M354.7 160.8l.3 .3M354.7 195h.1M354.7 193.2l.3 .3M354.7 191.4l.3 .3M354.7 189.6l.3 .3M354.7 187.8l.3 .3"/>
<path d="M354.7 186l.3 .3M354.7 184.2l.3 .3M354.7 182.4l.3 .3M354.7 180.6l.3 .3"/>
</g>
<path d="M337.8 183.1h16.9v.7h-16.9z" fill-rule="evenodd" fill="#ede9e1" stroke="#252522" stroke-width=".22"/>
<path d="M337.8 183.8h.1M338.8 183.1l.8 .7M342.4 183.1l.8 .7M344.2 183.1l.8 .7" fill="none" stroke="#777772" stroke-width=".22"/>
<path d="M337.8 171.9h16.9v.7h-16.9z" fill-rule="evenodd" fill="#ede9e1" stroke="#252522" stroke-width=".22"/>
<path d="M337.8 172.6h.1M338.8 171.9l.8 .7M342.4 171.9l.8 .7M344.2 171.9l.8 .7" fill="none" stroke="#777772" stroke-width=".22"/>
<path d="M337.8 160.7h16.9v.7h-16.9z" fill-rule="evenodd" fill="#ede9e1" stroke="#252522" stroke-width=".22"/>
<path d="M337.8 161.4h.1M338.8 160.7l.8 .7M342.4 160.7l.8 .7M344.2 160.7l.8 .7" fill="none" stroke="#777772" stroke-width=".22"/>
<path d="M337.8 149.5h16.9v.7h-16.9z" fill-rule="evenodd" fill="#ede9e1" stroke="#252522" stroke-width=".22"/>
<path d="M337.8 150.2h.1M338.8 149.5l.8 .7M342.4 149.5l.8 .7M344.2 149.5l.8 .7" fill="none" stroke="#777772" stroke-width=".22"/>
<path d="M337.8 138.3h16.9v.7h-16.9z" fill-rule="evenodd" fill="#ede9e1" stroke="#252522" stroke-width=".22"/>
<path d="M337.8 139h.1M338.8 138.3l.8 .7M342.4 138.3l.8 .7M344.2 138.3l.8 .7" fill="none" stroke="#777772" stroke-width=".22"/>
<path d="M337.8 127.1h16.9v.7h-16.9z" fill-rule="evenodd" fill="#ede9e1" stroke="#252522" stroke-width=".22"/>
<path d="M337.8 127.8h.1M338.8 127.1l.8 .7M342.4 127.1l.8 .7M344.2 127.1l.8 .7" fill="none" stroke="#777772" stroke-width=".22"/>
<path d="M337.8 115.9h16.9v.7h-16.9z" fill-rule="evenodd" fill="#ede9e1" stroke="#252522" stroke-width=".22"/>
<path d="M337.8 116.6h.1M338.8 115.9l.8 .7M342.4 115.9l.8 .7M344.2 115.9l.8 .7" fill="none" stroke="#777772" stroke-width=".22"/>
<path d="M337.8 100.6h16.9v.7h-16.9z" fill-rule="evenodd" fill="#ede9e1" stroke="#252522" stroke-width=".22"/>
<g fill="none" stroke="#777772" stroke-width=".22">
<path d="M356.2 81.4h7M337.8 101.3h.1M338.8 100.6l.8 .7M342.4 100.6l.8 .7M344.2 100.6l.8 .7M356.2 116.6h7M356.2 101.3h7M356.2 139h7M356.2 127.8h7M356.2 150.2h7M356.2 172.6h7M356.2 161.4h7"/>
<path d="M337 195v12M356.2 183.8h7M363.2 195h-7v12"/>
</g>
<g fill="none" stroke="#252522" stroke-width=".22">
<path d="M362.2 81.4v113.6M363 80.6l-1.6 1.6M363 115.8l-1.6 1.6M363 100.5l-1.6 1.6M363 138.2l-1.6 1.6M363 127l-1.6 1.6M363 149.4l-1.6 1.6M363 171.8l-1.6 1.6M363 160.6l-1.6 1.6M363 194.2l-1.6 1.6M363 183l-1.6 1.6M337 206h19.2"/>
<path d="M337.8 205.2l-1.6 1.6M357 205.2l-1.6 1.6"/>
</g>
<path d="M27 224.8h95.2v19.2h-95.2z" fill-rule="evenodd" fill="#ede9e1" stroke="#252522" stroke-width=".22"/>
<path d="M27 244v23.8M74.6 244v23.8M122.2 244v23.8M27 267.8a23.8 23.8 0 0 0 23.8-23.8M74.6 267.8a23.8 23.8 0 0 1-23.8-23.8M74.6 267.8a23.8 23.8 0 0 0 23.8-23.8M122.2 267.8a23.8 23.8 0 0 1-23.8-23.8" fill="none" stroke="#777772" stroke-width=".22" stroke-dasharray="1 .8" stroke-linecap="butt"/>
<path d="M27 244v6M122.2 244v6" fill="none" stroke="#777772" stroke-width=".22"/>
<path d="M27 249h95.2M27.8 248.2l-1.6 1.6M123 248.2l-1.6 1.6" fill="none" stroke="#252522" stroke-width=".22"/>
<text font-size="5" fill="#252522" x="12" y="21">WS-01 / Déli sekély gardrób</text>
<text font-size="3.4" fill="#252522" x="12" y="14">A-902 / KYOTO INK</text>
<g font-size="3.2" fill="#252522">
<text x="27" y="42">A-A ELÖLNÉZET</text>
<text x="192" y="42">A-A BELSŐ / SZERKEZET</text>
</g>
<g font-size="3" fill="#252522">
<text x="27" y="216">ALAPRAJZ / NYITÁS - 1:25</text>
<text x="192" y="224">SZÍN ÉS KIVITEL</text>
</g>
<text font-size="2.9" fill="#252522" x="337" y="42">B-B METSZET</text>
<g font-size="2.7" fill="#252522">
<text x="274" y="276">KI-R04 / 2026-10-27</text>
<text x="392" y="276">WS-01/01</text>
</g>
<g font-size="2.6" fill="#252522">
<text x="12" y="27">Színezett homlokzat - méretezett belső - alaprajz - metszet</text>
<text x="192" y="230">kréta matt. KÉP–RAJZ ELTÉRÉS NYITOTT: a részletezett CP3 belső nem tekinthető renderazonos külsőnek</text>
</g>
<g font-size="2.5" fill="#252522">
<text x="202.3" y="78.6">B1</text>
<text x="226.1" y="78.6">B2</text>
<text x="249.9" y="78.6">B3</text>
<text x="273.7" y="78.6">B4</text>
<text x="274" y="281">A3 - 100% nyomtatás - mm - 1:25</text>
</g>
<g font-size="2.4" fill="#252522">
<text x="344.6" y="205">480</text>
<text x="70.1" y="212">2380 [D]</text>
<text x="235.1" y="212">2380 [D]</text>
<text x="71.9" y="248">2380</text>
</g>
<g font-size="2.3" fill="#252522">
<text x="17" y="140.8" transform="rotate(-90 17 140.8)">2840</text>
<text x="192" y="261">A ruhák és tárgyak méretvezető példák; nem valós leltár.</text>
<text x="12" y="280">[D] korábbi tervadat [J] új tervezési javaslat [H] helyszíni / gyártói ellenőrzés</text>
<text x="12" y="285">Szín a képernyőn tájékoztató. Anyag és nyomat fizikai mintával fogadható el.</text>
</g>
<g font-size="2.2" fill="#252522">
<text x="37.1" y="205">595</text>
<text x="60.9" y="205">595</text>
<text x="84.7" y="205">595</text>
<text x="108.5" y="205">595</text>
<text x="202.1" y="205">595</text>
<text x="225.9" y="205">595</text>
<text x="249.7" y="205">595</text>
<text x="273.5" y="205">595</text>
<text x="127.2" y="234.4">90° szemléltető nyitás;</text>
<text x="127.2" y="238.4">fióknál 155° vizsgálandó.</text>
</g>
<text font-size="2.2" fill="#b24332" x="274" y="286">AJÁNLATI / EGYEZTETÉSI TERV - NEM GYÁRTÁSI KIADÁS</text>
<g font-size="2.1" fill="#252522">
<text x="250.3" y="163.1">F4</text>
<text x="250.3" y="171.5">F3</text>
<text x="250.3" y="179.9">F2</text>
<text x="250.3" y="188.3">F1</text>
<text x="202.1" y="199">559</text>
<text x="225.9" y="199">559</text>
<text x="249.7" y="199">559</text>
<text x="273.5" y="199">559</text>
</g>
<g font-size="2" fill="#252522">
<text x="361.2" y="93" transform="rotate(-90 361.2 93)">498</text>
<text x="361.2" y="110.6" transform="rotate(-90 361.2 110.6)">382</text>
<text x="361.2" y="123.9" transform="rotate(-90 361.2 123.9)">280</text>
<text x="361.2" y="135.1" transform="rotate(-90 361.2 135.1)">280</text>
<text x="361.2" y="146.3" transform="rotate(-90 361.2 146.3)">280</text>
<text x="361.2" y="157.5" transform="rotate(-90 361.2 157.5)">280</text>
<text x="361.2" y="168.7" transform="rotate(-90 361.2 168.7)">280</text>
<text x="361.2" y="179.9" transform="rotate(-90 361.2 179.9)">280</text>
<text x="361.2" y="191.1" transform="rotate(-90 361.2 191.1)">280</text>
</g>
<g font-size="1.9" fill="#777772">
<text x="192.8" y="99.8">P8</text>
<text x="216.6" y="99.8">P7</text>
<text x="240.4" y="99.8">P5</text>
<text x="264.2" y="99.8">P2</text>
<text x="240.4" y="107.1">P4</text>
<text x="192.8" y="115.1">P7</text>
<text x="216.6" y="115.1">P6</text>
<text x="264.2" y="117.5">P1</text>
<text x="240.4" y="120.7">P3</text>
<text x="192.8" y="126.3">P6</text>
<text x="216.6" y="126.3">P5</text>
<text x="192.8" y="137.5">P5</text>
<text x="216.6" y="137.5">P4</text>
<text x="240.4" y="135.5">P2</text>
<text x="192.8" y="148.7">P4</text>
<text x="216.6" y="148.7">P3</text>
<text x="240.4" y="150.3">P1</text>
<text x="192.8" y="159.9">P3</text>
<text x="216.6" y="159.9">P2</text>
<text x="192.8" y="171.1">P2</text>
<text x="216.6" y="171.1">P1</text>
<text x="192.8" y="182.3">P1</text>
</g>
<text font-size="1.8" fill="#252522" x="268.3" y="159">porszívó / deszka</text>
</svg>
